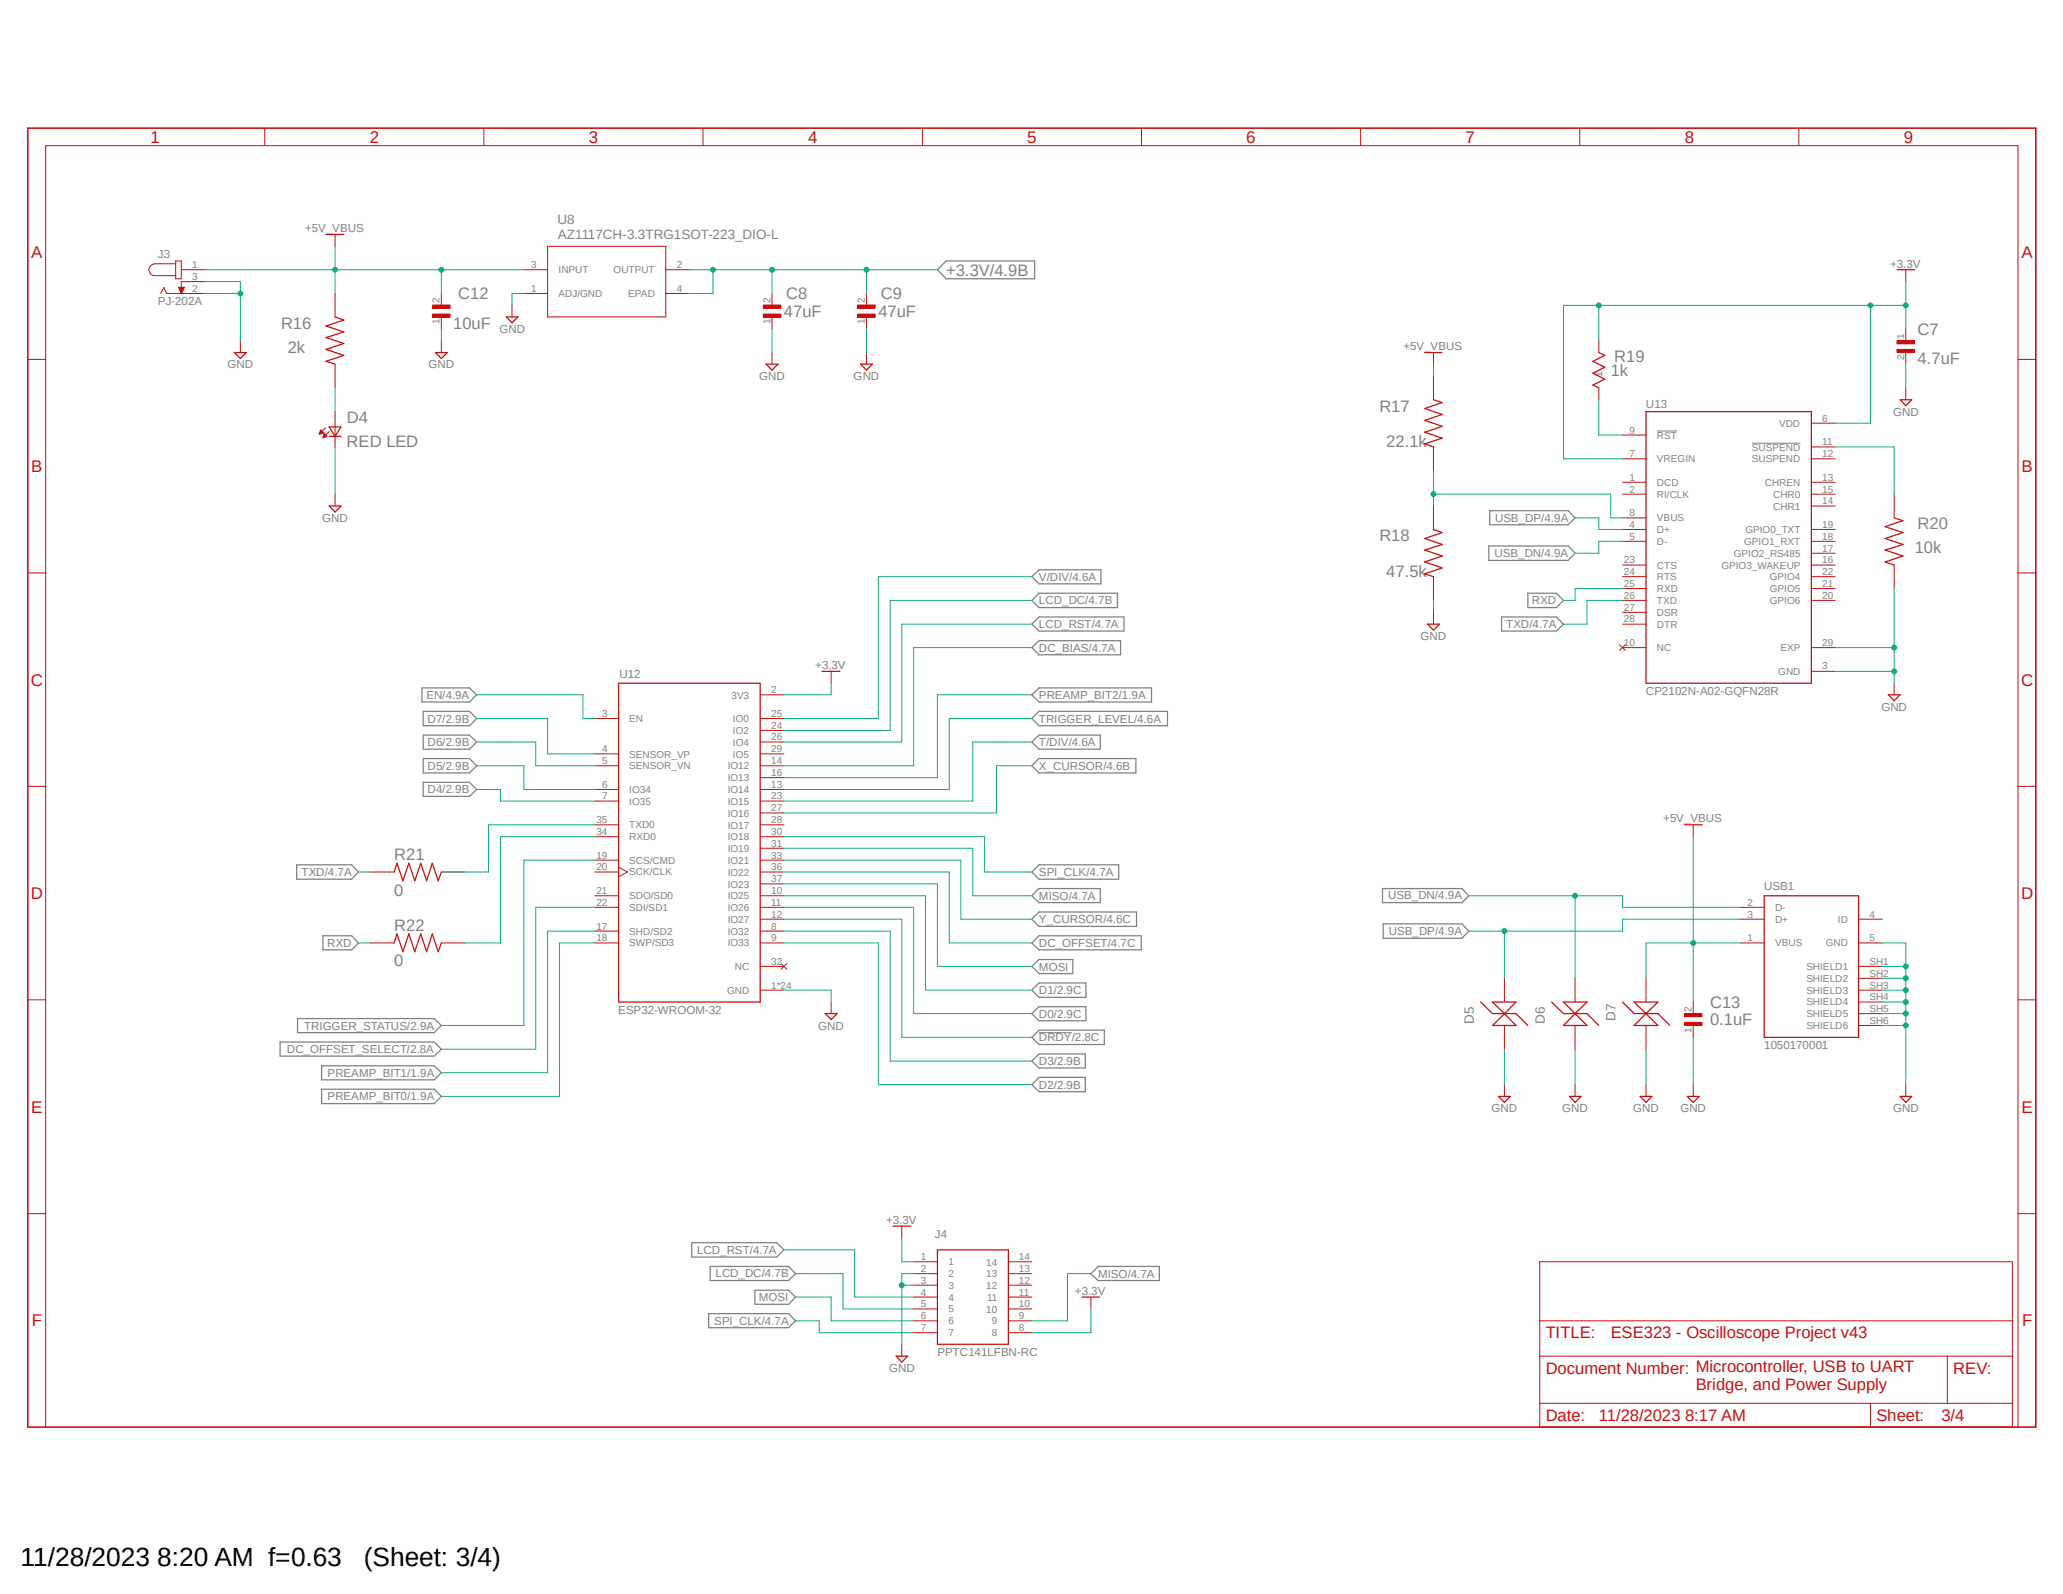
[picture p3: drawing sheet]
<svg xmlns="http://www.w3.org/2000/svg" width="279mm" height="216mm" viewBox="0 0 279 216" stroke-linecap="round" stroke-linejoin="round" font-family="sans-serif">
<path d="M3.4 17.1l272.6 176.6M276 17.1l-272.6 176.6" fill="none" stroke="#fff" stroke-width=".14"/>
<path d="M224.4 58.4h2.7M237.3 60h6.5M140.7 139.9h4.5" fill="none" stroke="#808080" stroke-width=".14"/>
<g fill="none" stroke="#808080" stroke-width=".17">
<path d="M127 36.5l1.1-1.2h12v2.5h-12zM139.7 78.1l1-.9h8.4v1.9h-8.4zM201.6 74h10.8l.9 .9-.9 1h-10.8zM201.8 69.2h10.6l.9 .9-.9 1h-10.6zM57.1 93.2h6.5l1 .9-1 1h-6.5zM57.3 96.4h6.3l1 .9-1 1h-6.3zM57.3 99.6h6.3l1 .9-1 1h-6.3zM139.7 81.3l1-1h10.6v2h-10.6zM139.7 84.5l1-.9h11.5v1.9h-11.5zM139.7 97.3l1-.9h17.4v1.9h-17.4zM139.7 87.7l1-.9h11.1v1.9h-11.1zM139.7 94.1l1-.9h15.3v1.9h-15.3z"/>
<path d="M203.4 83.6h7.4l1 .9-1 1h-7.4zM206.9 80.3h3.9l1 1-1 1h-3.9zM40.2 117.1h7.4l1 1-1 1h-7.4zM57.3 102.7h6.3l1 1-1 1h-6.3zM57.3 106h6.3l1 .9-1 1h-6.3zM139.7 118.1l1-1h10.8v2h-10.8zM139.7 100.5l1-.9h8.3v1.9h-8.3zM139.7 103.7l1-1h13.1v2h-13.1zM40.3 138h18.5l1 .9-1 1h-18.5zM43.7 126.7h3.9l1 1-1 1h-3.9zM139.7 121.3l1-.9h8.3v1.9h-8.3zM139.7 127.7l1-1h13.9v2h-13.9z"/>
<path d="M139.7 134.1l1-1h6.4v2h-6.4zM139.7 137.3l1-.9h6.4v1.9h-6.4zM139.7 130.9l1-.9h4.6v1.9h-4.6zM139.7 124.5l1-1h13.2v2h-13.2zM187.2 120.4h10.8l.9 .9-.9 1h-10.8zM187.3 125.1h10.7l.9 1-.9 1h-10.7zM37.9 141.1h20.9l1 1-1 .9h-20.9zM43.6 144.4h15.2l1 .9-1 1h-15.2zM43.6 147.5h15.2l1 1-1 1h-15.2zM139.7 143.7l1-1h6.3v2h-6.3zM139.7 140.5l1-1h8.9v2h-8.9zM139.7 146.9l1-1h6.3v2h-6.3z"/>
<path d="M93.7 168.3h11.5l1 1-1 1h-11.5zM96 177.9h10.8l.9 1-.9 .9h-10.8zM96.2 171.5h10.6l.9 1-.9 .9h-10.6zM102.2 174.8h4.6l.9 .9-.9 1h-4.6zM148.7 171.5h8.3v1.9h-8.3l-1-.9z"/>
</g>
<g fill="none" stroke="#c90d0c" stroke-width=".14">
<path d="M35.9 17.4v2.3M65.5 17.4v2.3M95.2 17.4v2.3M124.9 17.4v2.3M154.6 17.4v2.3M184.3 17.4v2.3M214 17.4v2.3M243.6 17.4v2.3M23.8 35.7h-2.8a.8 .8 0 0 0-.8 .8 .8 .8 0 0 0 .8 .8h2.8M23.8 35.3h.8v2.5h-.8zM24.6 38.1v1.7h-2l-.4-.9-.4 .9M258.1 36.5v1.6"/>
<path d="M3.8 48.7h2.4M194.1 47.8v1.5M194.1 50.9v3.2M216.5 46.1v1.7M216.5 52.5v1.6M219.8 58.9h3.1M245.3 57.3h3.2M256.9 47.3h2.4v.5h-2.4zM256.9 46.1h2.4v.5h-2.4zM258.1 44.5v1.6M258.1 47.8v1.5M273.3 48.7h2.4"/>
<path d="M3.8 77.6h2.4M194.1 60.5v3.2M194.1 68.5v3.2M194.1 78.1v3.2M219.8 65.3h3.1M219.8 66.9h3.1M219.8 71.7h3.1M219.8 73.3h3.1M219.8 62.1h3.1M219.8 70.1h3.1M219.8 76.5h3.1M219.8 78.1h3.1"/>
<path d="M219.8 79.7h3.1M245.3 65.3h3.2M245.3 66.9h3.2M245.3 71.7h3.2M245.3 73.3h3.2M245.3 62.1h3.2M245.3 60.5h3.2M245.3 68.5h3.2M245.3 76.5h3.2M245.3 74.9h3.2M245.3 78.1h3.2M245.3 79.7h3.2"/>
<path d="M256.5 66.9v3.2M256.5 76.5v3.2M273.3 77.6h2.4M219.3 87.3l.8 .8M219.8 87.7h3.1M219.8 81.3h3.1M219.8 82.9h3.1M219.8 84.5h3.1M220.1 87.3l-.8 .8M245.3 90.9h3.2M245.3 87.7h3.2M245.3 81.3h3.2"/>
<path d="M3.8 106.5h2.4M229.3 111.7v1.6M273.3 106.5h2.4M3.8 135.4h2.4M203.8 132.5v3.2M203.8 138.9v3.2M213.3 132.5v3.2M213.3 138.9v3.2M222.9 132.5v3.2M222.9 138.9v3.2M228.1 138.5h2.4v.4h-2.4zM228.1 137.3h2.4v.4h-2.4z"/>
<path d="M229.3 135.7v1.6M229.3 138.9v1.6M235.7 122.9h3.2M235.7 124.5h3.2M235.7 127.7h3.2M251.7 124.5h3.2M251.7 127.7h3.2M251.7 130.9h3.2M251.7 132.5h3.2M251.7 134.1h3.2M251.7 135.7h3.2M251.7 137.3h3.2"/>
<path d="M251.7 138.9h3.2M273.3 135.4h2.4M3.8 164.4h2.4M208.5 170.9h64v22.4h-64zM208.5 178.9h64M273.3 164.4h2.4M6.2 193.3v-173.6h267.1v173.6M208.5 183.7h64M208.5 190.1h64M253.3 190.1v3.2M263.7 183.7v6.4"/>
</g>
<g fill="none" stroke="#c90d0c" stroke-width=".17">
<path d="M256.9 36.5h2.4M193 47.8h2.3M194.1 54.1l1.2 .4-2.3 .8 2.3 .8-2.3 .8 2.3 .8-2.3 .8 2.3 .9-2.3 .7 1.1 .4M216.5 47.8l.8 .3-1.6 .8 1.6 .8-1.6 .8 1.6 .9-1.6 .8 .8 .3M222.9 55.8h22.4v36.7h-22.4zM194.1 71.7l1.2 .4-2.3 .8 2.3 .8-2.3 .8 2.3 .8-2.3 .8 2.3 .8-2.3 .8 1.1 .4M256.5 70.1l1.2 .4-2.4 .8 2.4 .8-2.4 .8 2.4 .8-2.4 .8 2.4 .8-2.4 .8 1.2 .4M228.1 111.7h2.4M200.5 135.7l1.6 1.6h3.2l1.6 1.6M202.1 135.7l3.2 3.2h-3.2l3.2-3.2zM210.1 135.7l1.7 1.6h3.1l1.6 1.6M211.8 135.7l3.1 3.2h-3.1l3.1-3.2z"/>
<path d="M219.8 135.7l1.5 1.6h3.2l1.6 1.6M221.3 135.7h3.2l-1.6 1.6zM221.3 138.9l1.6-1.6 1.6 1.6zM238.9 121.3h12.8v19.2h-12.8z"/>
</g>
<path d="M256.9 47.5h2.4M256.9 46.4h2.4M228.1 138.7h2.4M228.1 137.5h2.4" fill="none" stroke="#c90d0c" stroke-width=".42"/>
<path d="M3.8 17.4h271.9v175.9h-271.9z" fill="none" stroke="#c90d0c" stroke-width=".21"/>
<path d="M24.2 38.9h.8l-.4 .9z" fill-rule="evenodd" fill="#c90d0c"/>
<g fill="none" stroke="#c90d0c" stroke-width=".14">
<path d="M24.2 38.9h.8l-.4 .9zM24.6 36.5h3.2M24.6 38.1h3.2M24.6 39.8h3.2M45.4 39.8v3.1M59.8 39.8v1.6M71 36.5h3.2M71 39.8h3.2M74.2 33.4h16v9.5h-16zM90.2 36.5h3.1M90.2 39.8h3.1M104.6 39.8v1.6"/>
<path d="M117.3 39.8v1.6M32.6 46.1v1.7M44.1 58l-.6 .5M44.6 58.5l-.6 .5M45.4 49.3v3.2M58.6 42.5h2.4v.5h-2.4zM58.6 41.3h2.4v.4h-2.4zM59.8 42.9v1.6M59.8 46.1v1.7M69.3 41.4v1.5M103.4 42.5h2.3v.5h-2.3zM103.4 41.3h2.3v.4h-2.3z"/>
<path d="M104.6 42.9v1.6M104.6 47.8v1.5M116.2 42.5h2.3v.5h-2.3zM116.2 41.3h2.3v.4h-2.3zM117.3 42.9v1.6M117.3 47.8v1.5"/>
</g>
<path d="M31.7 47.8h1.7l-.8 .8zM44.6 57.8h1.6l-.8 1.3zM44.6 59.1h1.6M45.4 42.9l1.2 .4-2.4 .9 2.4 .8-2.4 .7 2.4 .8-2.4 .8 2.4 .8-2.4 .8 1.2 .4M59 47.8h1.6l-.8 .8zM68.6 42.9h1.5l-.8 .8zM103.8 49.3h1.6l-.8 .8zM116.5 49.3h1.7l-.9 .8z" fill="none" stroke="#c90d0c" stroke-width=".17"/>
<path d="M58.6 42.8h2.4M58.6 41.5h2.4M103.4 42.8h2.3M103.4 41.5h2.3M116.2 42.8h2.3M116.2 41.5h2.3" fill="none" stroke="#c90d0c" stroke-width=".42"/>
<path d="M43.4 58.2l.5 .4-.6 .2z" fill-rule="evenodd" fill="#c90d0c"/>
<path d="M43.4 58.2l.5 .4-.6 .2z" fill="none" stroke="#c90d0c" stroke-width=".14"/>
<path d="M43.9 58.7l.4 .4-.5 .2z" fill-rule="evenodd" fill="#c90d0c"/>
<g fill="none" stroke="#c90d0c" stroke-width=".14">
<path d="M45.4 31.7v1.7M43.9 58.7l.4 .4-.5 .2zM45.4 55.8v4.7M258.1 52.5v1.6M45.4 66.9v1.6M80.6 97.3h3.2M103 94.1h3.2M103 97.3h3.2M103 98.9h3.2M112.6 90.9v1.6M194.1 82.9v1.6M256.5 92.5v1.6"/>
<path d="M50.2 118.1h3.2M59.8 118.1h3.1M80.6 102.1h3.2M80.6 103.7h3.2M80.6 106.9h3.2M80.6 108.5h3.2M80.6 111.7h3.2M80.6 113.3h3.2M80.6 116.5h3.2M80.6 118.1h3.2M83.8 117.5l1.2 .6-1.2 .6M103 102.1h3.2"/>
<path d="M103 103.7h3.2M103 106.9h3.2M103 108.5h3.2M103 105.3h3.2M103 100.5h3.2M103 110.1h3.2M103 111.7h3.2M103 113.3h3.2M103 114.9h3.2M103 116.5h3.2M103 118.1h3.2M103 119.7h3.2"/>
<path d="M50.2 127.7h3.2M59.8 127.7h3.1M80.6 127.7h3.2M80.6 126.1h3.2M80.6 121.3h3.2M80.6 122.9h3.2M103 134.1h3.2M103 127.7h3.2M103 126.1h3.2M103 121.3h3.2M103 122.9h3.2M103 124.5h3.2"/>
<path d="M103 130.9h3.2M105.8 130.5l.8 .8M106.6 130.5l-.8 .8M112.6 135.7v1.6M203.8 146.9v1.6M213.3 146.9v1.6M222.9 146.9v1.6M229.3 146.9v1.6M258.1 146.9v1.6M122.1 166.1v1.6M123.7 170.9h3.3M123.7 172.5h3.3"/>
<path d="M123.7 174.1h3.3M123.7 175.7h3.3M123.7 177.3h3.3M123.7 178.9h3.3M136.6 170.9h3.1M136.6 172.5h3.1M136.6 174.1h3.1M136.6 175.7h3.1M136.6 177.3h3.1M136.6 178.9h3.1M147.7 175.7v1.6M122.1 182.1v1.6"/>
<path d="M123.7 180.5h3.3M136.6 180.5h3.1"/>
</g>
<g fill="none" stroke="#c90d0c" stroke-width=".17">
<path d="M44.2 31.7h2.4M257.3 54.1h1.6l-.8 .8zM44.6 68.5h1.6l-.8 .8zM83.8 92.5h19.2v43.2h-19.2zM111.3 90.9h2.4M193.3 84.5h1.6l-.8 .8zM255.7 94.1h1.6l-.8 .8zM53.4 118.1l.4-1.2 .8 2.4 .8-2.4 .8 2.4 .8-2.4 .8 2.4 .7-2.4 .9 2.4 .4-1.2M53.4 127.7l.4-1.2 .8 2.4 .8-2.4 .8 2.4 .8-2.4 .8 2.4 .7-2.4 .9 2.4 .4-1.2M111.8 137.3h1.6l-.8 .8zM202.9 148.5h1.7l-.8 .8zM212.6 148.5h1.5l-.8 .8z"/>
<path d="M222.1 148.5h1.6l-.8 .8zM228.5 148.5h1.6l-.8 .8zM257.3 148.5h1.6l-.8 .8zM120.9 166.1h2.5M127 169.3h9.6v12.8h-9.6zM146.6 175.7h2.3M121.4 183.7h1.5l-.8 .8z"/>
</g>
<path d="M27.8 38.1h4.8v8M27.8 39.8h4.8" fill="none" stroke="#0dab76" stroke-width=".14"/>
<circle cx="32.6" cy="39.8" r=".33" fill="#0dab76"/>
<g fill="none" stroke="#0dab76" stroke-width=".14">
<path d="M71 39.8h-1.7v1.6M59.8 44.5v1.6M104.6 44.5v3.3M117.3 44.5v3.3M45.4 60.5v6.4M256.5 79.7v12.8M248.5 90.9h8M248.5 87.7h8"/>
<circle cx="32.6" cy="39.8" r=".33"/>
</g>
<circle cx="256.5" cy="90.9" r=".33" fill="#0dab76"/>
<circle cx="256.5" cy="90.9" r=".33" fill="none" stroke="#0dab76" stroke-width=".14"/>
<circle cx="256.5" cy="87.7" r=".33" fill="#0dab76"/>
<g fill="none" stroke="#0dab76" stroke-width=".14">
<path d="M194.1 81.3v1.6M254.9 138.9h3.2M254.9 127.7h3.2v19.2M254.9 132.5h3.2M254.9 134.1h3.2M254.9 135.7h3.2M254.9 137.3h3.2M254.9 130.9h3.2"/>
<circle cx="256.5" cy="87.7" r=".33"/>
</g>
<circle cx="258.1" cy="138.9" r=".33" fill="#0dab76"/>
<circle cx="258.1" cy="138.9" r=".33" fill="none" stroke="#0dab76" stroke-width=".14"/>
<circle cx="258.1" cy="137.3" r=".33" fill="#0dab76"/>
<circle cx="258.1" cy="137.3" r=".33" fill="none" stroke="#0dab76" stroke-width=".14"/>
<circle cx="258.1" cy="135.7" r=".33" fill="#0dab76"/>
<circle cx="258.1" cy="135.7" r=".33" fill="none" stroke="#0dab76" stroke-width=".14"/>
<circle cx="258.1" cy="134.1" r=".33" fill="#0dab76"/>
<circle cx="258.1" cy="134.1" r=".33" fill="none" stroke="#0dab76" stroke-width=".14"/>
<circle cx="258.1" cy="132.5" r=".33" fill="#0dab76"/>
<circle cx="258.1" cy="132.5" r=".33" fill="none" stroke="#0dab76" stroke-width=".14"/>
<circle cx="258.1" cy="130.9" r=".33" fill="#0dab76"/>
<g fill="none" stroke="#0dab76" stroke-width=".14">
<path d="M258.1 49.3v3.2M203.8 142.1v4.8M213.3 142.1v4.8M222.9 142.1v4.8M229.3 140.5v6.4M122.1 174.1h1.6M123.7 172.5h-1.6v9.6"/>
<circle cx="258.1" cy="130.9" r=".33"/>
</g>
<circle cx="122.1" cy="174.1" r=".33" fill="#0dab76"/>
<g fill="none" stroke="#0dab76" stroke-width=".14">
<path d="M258.1 38.1v6.4M216.5 41.4v4.7M253.3 41.4v15.9h-4.8M258.1 41.4h-46.3v20.7h8M106.2 134.1h6.4v1.6"/>
<circle cx="122.1" cy="174.1" r=".33"/>
</g>
<circle cx="253.3" cy="41.4" r=".33" fill="#0dab76"/>
<circle cx="253.3" cy="41.4" r=".33" fill="none" stroke="#0dab76" stroke-width=".14"/>
<circle cx="258.1" cy="41.4" r=".33" fill="#0dab76"/>
<circle cx="258.1" cy="41.4" r=".33" fill="none" stroke="#0dab76" stroke-width=".14"/>
<circle cx="216.5" cy="41.4" r=".33" fill="#0dab76"/>
<g fill="none" stroke="#0dab76" stroke-width=".14">
<path d="M93.3 36.5h33.7M96.6 36.5v3.3h-3.3M104.6 36.5v3.3M117.3 36.5v3.3"/>
<circle cx="216.5" cy="41.4" r=".33"/>
</g>
<circle cx="104.6" cy="36.5" r=".33" fill="#0dab76"/>
<circle cx="104.6" cy="36.5" r=".33" fill="none" stroke="#0dab76" stroke-width=".14"/>
<circle cx="117.4" cy="36.5" r=".33" fill="#0dab76"/>
<circle cx="117.4" cy="36.5" r=".33" fill="none" stroke="#0dab76" stroke-width=".14"/>
<circle cx="96.6" cy="36.5" r=".33" fill="#0dab76"/>
<g fill="none" stroke="#0dab76" stroke-width=".14">
<path d="M213.3 70.1h3.2v1.6h3.3M112.6 92.5v1.6h-6.4M203.8 126.1v6.4M235.7 124.5h-15.9v1.6h-20.9M122.1 167.7v3.2h1.6M147.7 177.3v3.2h-8"/>
<circle cx="96.6" cy="36.5" r=".33"/>
</g>
<circle cx="203.8" cy="126.1" r=".33" fill="#0dab76"/>
<g fill="none" stroke="#0dab76" stroke-width=".14">
<path d="M219.8 73.3h-3.3v1.6h-3.2M198.9 121.3h20.9v1.6h15.9M213.3 121.3v11.2"/>
<circle cx="203.8" cy="126.1" r=".33"/>
</g>
<circle cx="213.3" cy="121.3" r=".33" fill="#0dab76"/>
<g fill="none" stroke="#0dab76" stroke-width=".14">
<path d="M194.1 66.9h24v3.2h1.7M194.1 63.7v4.8"/>
<circle cx="213.3" cy="121.3" r=".33"/>
</g>
<circle cx="194.1" cy="66.9" r=".33" fill="#0dab76"/>
<g fill="none" stroke="#0dab76" stroke-width=".14">
<path d="M216.5 54.1v4.8h3.3M219.8 79.7h-6.5v1.6h-1.5M248.5 60.5h8v6.4M219.8 81.3h-4.9v3.2h-3.1M48.6 118.1h1.6M229.3 113.3v22.4M48.6 127.7h1.6M235.7 127.7h-12.8v4.8"/>
<circle cx="194.1" cy="66.9" r=".33"/>
</g>
<circle cx="229.3" cy="127.7" r=".33" fill="#0dab76"/>
<g fill="none" stroke="#0dab76" stroke-width=".14">
<path d="M27.8 36.5h43.2M59.8 36.5v3.3M194.1 49.3v1.6"/>
<circle cx="229.3" cy="127.7" r=".33"/>
</g>
<circle cx="59.8" cy="36.5" r=".33" fill="#0dab76"/>
<g fill="none" stroke="#0dab76" stroke-width=".14">
<path d="M45.4 36.5v3.3"/>
<circle cx="59.8" cy="36.5" r=".33"/>
</g>
<circle cx="45.4" cy="36.5" r=".33" fill="#0dab76"/>
<g fill="none" stroke="#0dab76" stroke-width=".14">
<path d="M45.4 33.4v3.1M45.4 52.5v3.3M139.7 78.1h-20.7v19.2h-12.8M64.6 97.3h9.6v4.8h6.4M64.6 94.1h14.4v3.2h1.6M139.7 84.5h-17.6v16h-15.9M139.7 94.1h-12.7v11.2h-20.8M139.7 81.3h-19.1v17.6h-14.4M139.7 97.3h-11.1v9.6h-22.4M139.7 87.7h-16v16h-17.5M64.6 100.5h8v3.2h8M64.6 103.7h6.4v3.2h9.6"/>
<path d="M64.6 106.9h3.2v1.6h12.8M80.6 113.3h-12.8v14.4h-4.9M80.6 111.7h-14.4v6.4h-6.4M80.6 116.5h-9.6v22.4h-11.2M106.2 116.5h23.9v8h9.6M106.2 114.9h25.5v6.4h8M106.2 119.7h20.8v11.2h12.7M106.2 113.3h27.1v4.8h6.4M106.2 118.1h22.4v9.6h11.1M139.7 100.5h-8v8h-25.5M139.7 103.7h-4.7v6.4h-28.8M80.6 126.1h-6.4v19.2h-14.4"/>
<path d="M80.6 122.9h-8v19.2h-12.8M80.6 127.7h-4.8v20.8h-16M106.2 124.5h15.9v16h17.6M106.2 121.3h19.1v12.8h14.4M106.2 126.1h14.4v17.6h19.1M106.2 127.7h12.8v19.2h20.7M106.2 122.9h17.5v14.4h16M106.2 169.3h9.5v6.4h8M107.7 178.9h3.3v1.6h12.7M107.7 175.7h4.9v3.2h11.1M107.7 172.5h6.5v4.8h9.5M147.7 172.5h-3.1v6.4h-4.9"/>
<circle cx="45.4" cy="36.5" r=".33"/>
</g>
<g font-size="3.6">
<text x="2.8" y="212.1">11/28/2023 8:20 AM f=0.63</text>
<text x="49.3" y="212.1">(Sheet: 3/4)</text>
</g>
<g font-size="2.3" fill="#c90d0c">
<text x="20.4" y="19.3">1</text>
<text x="50.1" y="19.3">2</text>
<text x="79.8" y="19.3">3</text>
<text x="109.4" y="19.3">4</text>
<text x="139.1" y="19.3">5</text>
<text x="168.8" y="19.3">6</text>
<text x="198.5" y="19.3">7</text>
<text x="228.2" y="19.3">8</text>
<text x="257.8" y="19.3">9</text>
<text x="4.2" y="35">A</text>
<text x="273.8" y="35">A</text>
<text x="4.2" y="63.9">B</text>
<text x="273.8" y="63.9">B</text>
<text x="4.2" y="92.9">C</text>
<text x="273.7" y="92.9">C</text>
<text x="4.2" y="121.8">D</text>
<text x="273.7" y="121.8">D</text>
<text x="4.2" y="150.7">E</text>
<text x="273.8" y="150.7">E</text>
<text x="4.3" y="179.6">F</text>
<text x="273.9" y="179.6">F</text>
</g>
<g font-size="2.2" fill="#808080">
<text x="62.1" y="40.6">C12</text>
<text x="106.5" y="40.6">C8</text>
<text x="119.3" y="40.6">C9</text>
<text x="128.1" y="37.3">+3.3V/4.9B</text>
<text x="38.1" y="44.5">R16</text>
<text x="39" y="47.8">2k</text>
<text x="61.4" y="44.5">10uF</text>
<text x="106.2" y="42.9">47uF</text>
<text x="119" y="42.9">47uF</text>
<text x="259.7" y="45.3">C7</text>
<text x="218.1" y="50.9">1k</text>
<text x="218.6" y="49.1">R19</text>
<text x="259.7" y="49.3">4.7uF</text>
<text x="47" y="57.3">D4</text>
<text x="186.8" y="55.8">R17</text>
<text x="46.9" y="60.5">RED LED</text>
<text x="187.7" y="60.5">22.1k</text>
<text x="259.7" y="71.7">R20</text>
<text x="186.8" y="73.3">R18</text>
<text x="259.3" y="74.9">10k</text>
<text x="187.7" y="78.1">47.5k</text>
<text x="53.4" y="116.5">R21</text>
<text x="53.4" y="121.3">0</text>
<text x="53.4" y="130.9">0</text>
<text x="53.4" y="126.1">R22</text>
<text x="231.6" y="136.5">C13</text>
<text x="231.6" y="138.9">0.1uF</text>
</g>
<g font-size="2.2" fill="#c90d0c">
<text x="209.3" y="181.3">TITLE:</text>
<text x="218.1" y="181.3">ESE323 - Oscilloscope Project v43</text>
<text x="209.3" y="186.1">Document Number: Microcontroller, USB to UART</text>
<text x="229.7" y="188.3">Bridge, and Power Supply</text>
<text x="264.5" y="186.1">REV:</text>
<text x="209.3" y="192.5">Date:</text>
<text x="216.5" y="192.5">11/28/2023 8:17 AM</text>
<text x="254.1" y="192.5">Sheet:</text>
<text x="262.9" y="192.5">3/4</text>
</g>
<g font-size="1.8" fill="#808080">
<text x="75.5" y="30.3">U8</text>
<text x="75.6" y="32.4">AZ1117CH-3.3TRG1SOT-223_DIO-L</text>
<text x="199.6" y="138.7" transform="rotate(-90 199.6 138.7)">D5</text>
<text x="209.2" y="138.7" transform="rotate(-90 209.2 138.7)">D6</text>
<text x="218.8" y="138.3" transform="rotate(-90 218.8 138.3)">D7</text>
</g>
<g font-size="1.6" fill="#808080">
<text x="21.4" y="34.9">J3</text>
<text x="41.3" y="31.4">+5V_VBUS</text>
<text x="21.4" y="41.4">PJ-202A</text>
<text x="256" y="36.2">+3.3V</text>
<text x="67.6" y="45.1">GND</text>
<text x="190.1" y="47.4">+5V_VBUS</text>
<text x="30.8" y="49.9">GND</text>
<text x="58" y="49.9">GND</text>
<text x="102.8" y="51.5">GND</text>
<text x="115.6" y="51.5">GND</text>
<text x="222.9" y="55.2">U13</text>
<text x="256.4" y="56.3">GND</text>
<text x="43.6" y="70.7">GND</text>
<text x="202.5" y="70.7">USB_DP/4.9A</text>
<text x="202.4" y="75.5">USB_DN/4.9A</text>
<text x="140.7" y="81.9">LCD_DC/4.7B</text>
<text x="140.7" y="78.7">V/DIV/4.6A</text>
<text x="207.5" y="81.9">RXD</text>
<text x="140.7" y="85.1">LCD_RST/4.7A</text>
<text x="140.7" y="88.3">DC_BIAS/4.7A</text>
<text x="192.4" y="86.7">GND</text>
<text x="204" y="85">TXD/4.7A</text>
<text x="57.7" y="94.7">EN/4.9A</text>
<text x="83.9" y="91.8">U12</text>
<text x="110.4" y="90.6">+3.3V</text>
<text x="140.7" y="94.7">PREAMP_BIT2/1.9A</text>
<text x="222.9" y="94.1">CP2102N-A02-GQFN28R</text>
<text x="57.9" y="97.9">D7/2.9B</text>
<text x="57.9" y="101">D6/2.9B</text>
<text x="140.7" y="101.1">T/DIV/4.6A</text>
<text x="140.7" y="97.9">TRIGGER_LEVEL/4.6A</text>
<text x="254.8" y="96.3">GND</text>
<text x="57.9" y="104.3">D5/2.9B</text>
<text x="57.9" y="107.4">D4/2.9B</text>
<text x="140.7" y="104.3">X_CURSOR/4.6B</text>
<text x="225.3" y="111.4">+5V_VBUS</text>
<text x="40.9" y="118.7">TXD/4.7A</text>
<text x="140.7" y="118.7">SPI_CLK/4.7A</text>
<text x="140.7" y="121.9">MISO/4.7A</text>
<text x="140.7" y="125.1">Y_CURSOR/4.6C</text>
<text x="188" y="121.8">USB_DN/4.9A</text>
<text x="238.9" y="120.5">USB1</text>
<text x="44.3" y="128.3">RXD</text>
<text x="140.7" y="131.5">MOSI</text>
<text x="140.7" y="128.3">DC_OFFSET/4.7C</text>
<text x="188.1" y="126.7">USB_DP/4.9A</text>
<text x="83.7" y="137.4">ESP32-WROOM-32</text>
<text x="140.7" y="134.7">D1/2.9C</text>
<text x="140.7" y="137.9">D0/2.9C</text>
<text x="38.9" y="142.7">DC_OFFSET_SELECT/2.8A</text>
<text x="41.2" y="139.4">TRIGGER_STATUS/2.9A</text>
<text x="110.8" y="139.4">GND</text>
<text x="140.7" y="141.1">DRDY/2.8C</text>
<text x="238.9" y="142.1">1050170001</text>
<text x="44.4" y="145.8">PREAMP_BIT1/1.9A</text>
<text x="44.4" y="149.1">PREAMP_BIT0/1.9A</text>
<text x="140.7" y="144.3">D3/2.9B</text>
<text x="140.7" y="147.4">D2/2.9B</text>
<text x="202" y="150.7">GND</text>
<text x="211.6" y="150.7">GND</text>
<text x="221.2" y="150.7">GND</text>
<text x="227.6" y="150.7">GND</text>
<text x="256.4" y="150.7">GND</text>
<text x="120" y="165.8">+3.3V</text>
<text x="126.6" y="167.7">J4</text>
<text x="94.4" y="169.8">LCD_RST/4.7A</text>
<text x="96.9" y="173">LCD_DC/4.7B</text>
<text x="148.7" y="173.1">MISO/4.7A</text>
<text x="96.7" y="179.4">SPI_CLK/4.7A</text>
<text x="102.8" y="176.2">MOSI</text>
<text x="145.6" y="175.4">+3.3V</text>
<text x="120.4" y="185.8">GND</text>
<text x="127" y="183.7">PPTC141LFBN-RC</text>
</g>
<g font-size="1.4" fill="#808080">
<text x="26" y="36.3">1</text>
<text x="26" y="37.9">3</text>
<text x="26" y="39.5">2</text>
<text x="59.5" y="41.1" transform="rotate(-90 59.5 41.1)">2</text>
<text x="71.9" y="39.5">1</text>
<text x="71.9" y="36.3">3</text>
<text x="75.6" y="40.2">ADJ/GND</text>
<text x="75.6" y="37">INPUT</text>
<text x="83.1" y="37">OUTPUT</text>
<text x="85.1" y="40.2">EPAD</text>
<text x="91.7" y="36.3">2</text>
<text x="91.7" y="39.5">4</text>
<text x="104.4" y="41.1" transform="rotate(-90 104.4 41.1)">2</text>
<text x="117.1" y="41.1" transform="rotate(-90 117.1 41.1)">2</text>
<text x="59.5" y="43.9" transform="rotate(-90 59.5 43.9)">1</text>
<text x="104.4" y="43.9" transform="rotate(-90 104.4 43.9)">1</text>
<text x="117.1" y="43.9" transform="rotate(-90 117.1 43.9)">1</text>
<text x="257.9" y="45.9" transform="rotate(-90 257.9 45.9)">1</text>
<text x="217" y="51.1" transform="rotate(-90 217 51.1)">1</text>
<text x="257.9" y="48.7" transform="rotate(-90 257.9 48.7)">2</text>
<text x="220.7" y="58.7">9</text>
<text x="224.4" y="59.4">RST</text>
<text x="241" y="57.8">VDD</text>
<text x="246.8" y="57.1">6</text>
<text x="220.7" y="65.1">1</text>
<text x="220.7" y="61.9">7</text>
<text x="224.4" y="65.8">DCD</text>
<text x="224.4" y="62.6">VREGIN</text>
<text x="237.3" y="61">SUSPEND</text>
<text x="237.3" y="62.6">SUSPEND</text>
<text x="239" y="65.8">CHREN</text>
<text x="246.8" y="60.3">11</text>
<text x="246.8" y="61.9">12</text>
<text x="246.8" y="65.1">13</text>
<text x="220.7" y="66.7">2</text>
<text x="220.7" y="71.5">4</text>
<text x="220.7" y="69.9">8</text>
<text x="224.4" y="67.4">RI/CLK</text>
<text x="224.4" y="70.6">VBUS</text>
<text x="240.2" y="67.4">CHR0</text>
<text x="240.2" y="69">CHR1</text>
<text x="246.8" y="66.7">15</text>
<text x="246.8" y="68.3">14</text>
<text x="246.8" y="71.5">19</text>
<text x="219.9" y="76.3">23</text>
<text x="219.9" y="77.9">24</text>
<text x="220.7" y="73.1">5</text>
<text x="224.4" y="72.2">D+</text>
<text x="224.4" y="73.8">D-</text>
<text x="224.4" y="77">CTS</text>
<text x="233.1" y="77">GPIO3_WAKEUP</text>
<text x="234.8" y="75.4">GPIO2_RS485</text>
<text x="236.2" y="73.8">GPIO1_RXT</text>
<text x="236.4" y="72.2">GPIO0_TXT</text>
<text x="246.8" y="76.3">16</text>
<text x="246.8" y="74.7">17</text>
<text x="246.8" y="73.1">18</text>
<text x="246.8" y="77.9">22</text>
<text x="219.9" y="79.5">25</text>
<text x="219.9" y="81.1">26</text>
<text x="219.9" y="82.7">27</text>
<text x="224.4" y="78.6">RTS</text>
<text x="224.4" y="80.2">RXD</text>
<text x="224.4" y="81.8">TXD</text>
<text x="224.4" y="83.4">DSR</text>
<text x="239.7" y="78.6">GPIO4</text>
<text x="239.7" y="80.2">GPIO5</text>
<text x="239.7" y="81.8">GPIO6</text>
<text x="246.8" y="79.5">21</text>
<text x="246.8" y="81.1">20</text>
<text x="219.9" y="87.5">10</text>
<text x="219.9" y="84.3">28</text>
<text x="224.4" y="88.2">NC</text>
<text x="224.4" y="85">DTR</text>
<text x="241.1" y="88.2">EXP</text>
<text x="246.8" y="87.5">29</text>
<text x="99.1" y="94.6">3V3</text>
<text x="104.4" y="93.9">2</text>
<text x="240.8" y="91.4">GND</text>
<text x="246.8" y="90.7">3</text>
<text x="81.5" y="97.1">3</text>
<text x="81.5" y="101.9">4</text>
<text x="85.2" y="97.8">EN</text>
<text x="99.3" y="99.4">IO2</text>
<text x="99.3" y="97.8">IO0</text>
<text x="99.3" y="101">IO4</text>
<text x="104.4" y="98.7">24</text>
<text x="104.4" y="97.1">25</text>
<text x="104.4" y="100.3">26</text>
<text x="104.4" y="101.9">29</text>
<text x="81.5" y="103.5">5</text>
<text x="81.5" y="106.7">6</text>
<text x="85.2" y="102.6">SENSOR_VP</text>
<text x="85.2" y="104.2">SENSOR_VN</text>
<text x="85.2" y="107.4">IO34</text>
<text x="98.6" y="107.4">IO14</text>
<text x="98.6" y="104.2">IO12</text>
<text x="98.6" y="105.8">IO13</text>
<text x="99.3" y="102.6">IO5</text>
<text x="104.4" y="106.7">13</text>
<text x="104.4" y="103.5">14</text>
<text x="104.4" y="105.1">16</text>
<text x="80.8" y="113.1">34</text>
<text x="80.8" y="111.5">35</text>
<text x="81.5" y="108.3">7</text>
<text x="85.2" y="109">IO35</text>
<text x="85.2" y="113.8">RXD0</text>
<text x="85.2" y="112.2">TXD0</text>
<text x="98.6" y="109">IO15</text>
<text x="98.6" y="110.6">IO16</text>
<text x="98.6" y="112.2">IO17</text>
<text x="98.6" y="113.8">IO18</text>
<text x="104.4" y="108.3">23</text>
<text x="104.4" y="109.9">27</text>
<text x="104.4" y="111.5">28</text>
<text x="104.4" y="113.1">30</text>
<text x="80.8" y="116.3">19</text>
<text x="80.8" y="117.9">20</text>
<text x="85.2" y="117">SCS/CMD</text>
<text x="85.2" y="118.6">SCK/CLK</text>
<text x="98.6" y="115.4">IO19</text>
<text x="98.6" y="117">IO21</text>
<text x="98.6" y="118.6">IO22</text>
<text x="104.4" y="114.7">31</text>
<text x="104.4" y="116.3">33</text>
<text x="104.4" y="117.9">36</text>
<text x="104.4" y="119.5">37</text>
<text x="80.8" y="125.9">17</text>
<text x="80.8" y="121.1">21</text>
<text x="80.8" y="122.7">22</text>
<text x="85.2" y="121.8">SDO/SD0</text>
<text x="85.2" y="123.4">SDI/SD1</text>
<text x="98.6" y="121.8">IO25</text>
<text x="98.6" y="123.4">IO26</text>
<text x="98.6" y="125">IO27</text>
<text x="98.6" y="120.2">IO23</text>
<text x="104.4" y="125.9">8</text>
<text x="104.4" y="121.1">10</text>
<text x="104.4" y="122.7">11</text>
<text x="104.4" y="124.3">12</text>
<text x="236.7" y="122.7">2</text>
<text x="236.7" y="124.3">3</text>
<text x="240.4" y="123.4">D-</text>
<text x="240.4" y="125">D+</text>
<text x="248.9" y="125">ID</text>
<text x="253.2" y="124.3">4</text>
<text x="80.8" y="127.5">18</text>
<text x="85.2" y="126.6">SHD/SD2</text>
<text x="85.2" y="128.2">SWP/SD3</text>
<text x="98.6" y="128.2">IO33</text>
<text x="98.6" y="126.6">IO32</text>
<text x="99.5" y="131.4">NC</text>
<text x="104.4" y="127.5">9</text>
<text x="104.4" y="130.7">32</text>
<text x="236.7" y="127.5">1</text>
<text x="240.4" y="128.2">VBUS</text>
<text x="244.6" y="131.4">SHIELD1</text>
<text x="247.3" y="128.2">GND</text>
<text x="253.2" y="127.5">5</text>
<text x="253.2" y="130.7">SH1</text>
<text x="98.5" y="134.6">GND</text>
<text x="104.4" y="133.9">1*24</text>
<text x="229.1" y="137.1" transform="rotate(-90 229.1 137.1)">2</text>
<text x="244.6" y="133">SHIELD2</text>
<text x="244.6" y="134.6">SHIELD3</text>
<text x="244.6" y="136.2">SHIELD4</text>
<text x="244.6" y="137.8">SHIELD5</text>
<text x="253.2" y="132.3">SH2</text>
<text x="253.2" y="133.9">SH3</text>
<text x="253.2" y="135.5">SH4</text>
<text x="253.2" y="137.1">SH5</text>
<text x="229.1" y="139.9" transform="rotate(-90 229.1 139.9)">1</text>
<text x="244.6" y="139.4">SHIELD6</text>
<text x="253.2" y="138.7">SH6</text>
<text x="124.7" y="170.7">1</text>
<text x="124.7" y="172.3">2</text>
<text x="124.7" y="173.9">3</text>
<text x="128.4" y="171.4">1</text>
<text x="128.4" y="173">2</text>
<text x="133.6" y="173">13</text>
<text x="133.6" y="171.4">14</text>
<text x="138" y="172.3">13</text>
<text x="138" y="173.9">12</text>
<text x="138" y="170.7">14</text>
<text x="124.7" y="175.5">4</text>
<text x="124.7" y="177.1">5</text>
<text x="124.7" y="178.6">6</text>
<text x="128.4" y="176.2">4</text>
<text x="128.4" y="174.6">3</text>
<text x="128.4" y="177.8">5</text>
<text x="128.4" y="179.4">6</text>
<text x="133.6" y="174.6">12</text>
<text x="133.6" y="177.8">10</text>
<text x="133.7" y="176.2">11</text>
<text x="134.3" y="179.4">9</text>
<text x="138" y="175.5">11</text>
<text x="138" y="177.1">10</text>
<text x="138" y="178.6">9</text>
<text x="124.7" y="180.3">7</text>
<text x="128.4" y="181">7</text>
<text x="134.3" y="181">8</text>
<text x="138" y="180.3">8</text>
</g>
</svg>
